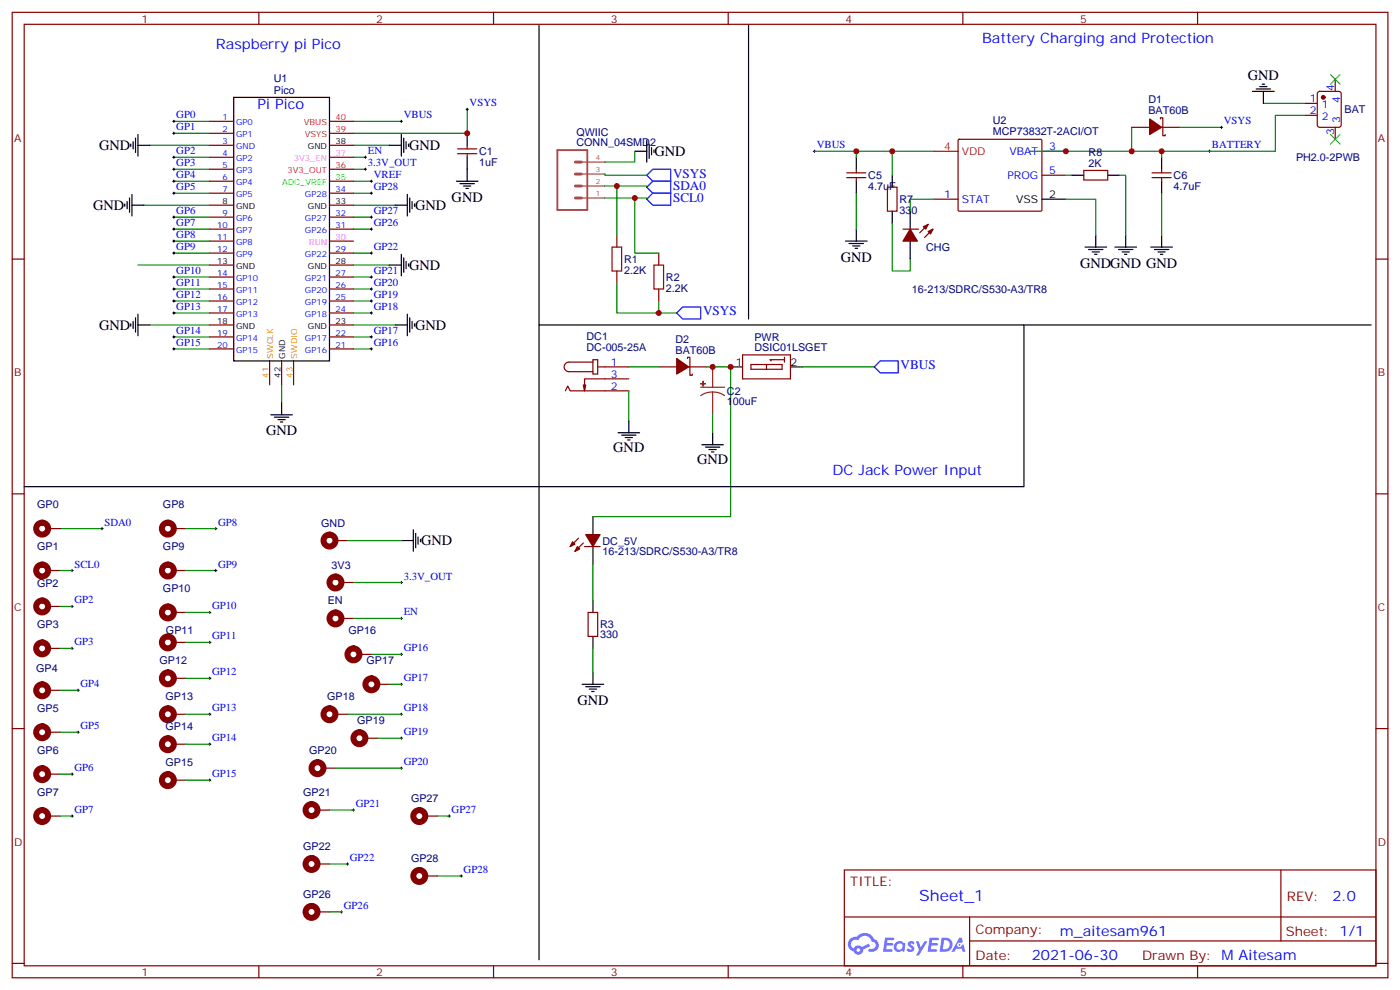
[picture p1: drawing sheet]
<svg xmlns="http://www.w3.org/2000/svg" width="413mm" height="292mm" viewBox="0 0 413 292" stroke-linecap="round" stroke-linejoin="round" font-family="sans-serif">
<g fill="none" stroke="#870000" stroke-width=".35">
<path d="M3.6 3.6h405.3v284.4h-405.3zM7.1 7.2h398.3v277.2h-398.3zM76.3 3.6v3.6M145.4 3.6v3.6M214.6 3.6v3.6M283.7 3.6v3.6M352.8 3.6v3.6M3.6 76.3h3.5M405.4 76.3h3.5M3.6 145.5h3.5M405.4 145.5h3.5M3.6 214.6h3.5"/>
<path d="M405.4 214.6h3.5M248.8 256.2h156.6v28.2h-156.6zM377.4 256.2v20.9M248.8 270.1h156.5M285.7 277.1h119.6M285.7 270.1v14.1M3.6 283.7h3.5M76.3 284.4v3.6M145.4 284.4v3.6M214.6 284.4v3.6M283.7 284.4v3.6M352.8 284.4v3.6"/>
<path d="M405.4 283.7h3.5"/>
</g>
<g fill="#5487ff">
<path d="M267.8 277.4a1.22 1.22 0 0 1 1.7 .3l-.4 .5a.47 .47 0 0 0-.3-.4 .47 .47 0 0 0-.6 .2l.2 .3a1.14 1.14 0 0 1 .8 1.7 1.14 1.14 0 0 1-1.9 0l-.2-.2 .4-.5 .8 .4a.29 .29 0 0 0 .3-.3 .29 .29 0 0 0-.3-.3 1.04 1.04 0 0 1-.5-1.7z"/>
<path d="M260.8 276.2h2.3l.4 .1-.2 .5-1.8 .1-.1 .9h1.5l.3 .3-.4 .4h-1.5l-.2 1.1h1.7l.2 .3-.2 .4h-2.6z"/>
<path d="M273.9 276.2h2.4l.3 .1-.1 .5-1.9 .1-.1 .9h1.5l.4 .3-.4 .4h-1.6l-.1 1.1h1.7l.2 .3-.2 .4h-2.7z"/>
<path d="M282.7 276.2h.7l.3 1.2-.6 .3a.69 .69 0 0 0-1 .3 .69 .69 0 0 0 .4 1 .69 .69 0 0 0 .9-.7l.5-.2 .5 2.2h-.7l-.3-.9h-1.7l-.5 .9h-.9z"/>
<path d="M269.9 277.2h.8l.6 1.9 1.1-1.9h.8l-2.5 4.2h-.8l.9-1.5z"/>
<path d="M277.5 276.2l-.6 4.1h1.3a2.11 2.11 0 0 0 2.5-2.1 2.11 2.11 0 0 0-2.6-2zM278.2 276.9a1.39 1.39 0 0 1 1.6 1.4 1.39 1.39 0 0 1-1.7 1.3h-.3z"/>
<path d="M263.8 277.8a1.54 1.54 0 0 0-.1 2.1 1.54 1.54 0 0 0 2.1 .2l.7 .2 .2-2.3-.1-.2-.4-.1a1.49 1.49 0 0 0-2.4 .1zM264 278.8a.95 .95 0 0 1 1.9 0 .95 .95 0 0 1-1.9 0z"/>
<path d="M250.5 276.5a2.18 2.18 0 0 0 1.1 3.7 1.44 1.44 0 0 0 1.6 1 1.44 1.44 0 0 0 1.1-1.5l2.1-1-.5-.8-1.9 1a1.47 1.47 0 0 0-2.4 .5 1.39 1.39 0 0 1-.7-2 1.39 1.39 0 0 1 2-.5 2.12 2.12 0 0 1 2.2-1.3 2.12 2.12 0 0 1 1.8 1.7 1.14 1.14 0 0 1 1.1 1.4 1.14 1.14 0 0 1-1.6 .8 .43 .43 0 0 0-.5 .3 .43 .43 0 0 0 .4 .5 1.98 1.98 0 0 0 2.5-1.2 1.98 1.98 0 0 0-1.3-2.5 3.1 3.1 0 0 0-5.2-.7l-.9 .1zM252.4 279.8a.55 .55 0 0 1 1.1 0 .55 .55 0 0 1-1.1 0z"/>
<circle cx="282.7" cy="278.3" r=".26"/>
</g>
<g fill="none" stroke="#008700" stroke-width=".35">
<path d="M51.2 35.7h10.6M51.2 39.3h10.6M104.1 35.7h14.2M137.7 32.2v7.1h-33.6M333.4 37.5v7.1M347.6 37.5h12.3M372.3 30.4h12.3M384.6 34h-8.8v10.6h-72.3M44.2 42.8h17.6M51.2 53.4h10.6M51.2 46.3h10.6M51.2 56.9h10.6"/>
<path d="M51.2 49.8h10.6M104.1 53.4h5.3M104.1 46.3h3.6M104.1 56.9h5.3M104.1 49.8h3.6M104.1 42.8h10.6M178.2 51.3v.3h12.4M178.2 54.8h12.4v.3M178.2 58.3h12.4v.4M181.8 54.8v14.5M187 44.6v3.1h-8.8M187 58.3v16.2h7.1"/>
<path d="M240 44.6h12.3M252.3 56.9v10.6M262.9 44.6v7M275.2 44.6h-22.9v1.7M275.2 58.7h-7v3.5M314 58.7h8.9v10.6M314 51.6h1.8M329.9 51.6h1.8v17.7M342.3 44.6v1.7M342.3 56.9v12.4M40.6 78.1h21.2M42.4 60.4h19.4"/>
<path d="M51.2 67.5h10.6M51.2 74.5h10.6M51.2 71h10.6M51.2 64h10.6M104.1 67.5h5.3M104.1 74.5h5.3M104.1 64h5.3M104.1 78.1h10.6M104.1 60.4h12.4M262.9 65.7v14.1h5.3v-3.5M44.2 95.7h17.6M51.2 99.2h10.6"/>
<path d="M51.2 92.2h10.6M51.2 88.7h10.6M51.2 85.1h10.6M51.2 81.6h10.6M104.1 99.2h5.3M104.1 92.2h5.3M104.1 88.7h5.3M104.1 85.1h5.3M104.1 81.6h5.3M104.1 95.7h12.4M181.8 83.4v8.8h17.6M194.1 88.7v3.5"/>
<path d="M51.2 102.8h10.6M83 113.3v5.3M104.1 102.8h5.3M185.3 115.1v8.8M185.3 108.1h8.8M208.2 108.1h7.1v44.1h-40.6M236.4 108.1h21.2M210 122.2v5.3M17.7 155.7h12.4M54.8 155.7h8.8M102.4 159.2h15.9M17.7 168h3.5"/>
<path d="M17.7 178.6h3.5M54.8 168h8.8M104.1 171.6h14.2M174.7 166.3v10.5M17.7 191h3.5M54.8 180.4h7M54.8 189.2h7M54.8 199.8h7M104.1 182.1h14.2M109.4 192.7h8.9M174.7 191v7M17.7 215.7h5.3"/>
<path d="M17.7 203.3h5.3M54.8 210.4h7M54.8 219.2h7M102.4 210.4h15.9M111.2 217.4h7.1M114.7 201.5h3.6M17.7 228h3.5M54.8 229.8h7M97.1 238.6h7M98.8 226.2h19.5M17.7 240.3h3.5M97.1 254.5h5.3"/>
<path d="M128.8 240.3h3.6M128.8 258h7.1M97.1 268.6h3.5"/>
</g>
<g fill="none" stroke="#000" stroke-width=".29">
<path d="M50.9 35.7h.7M50.9 39.3h.7M51.2 35.4v.7M51.2 38.9v.7M117.9 35.7h.7M118.3 35.4v.7M137.3 32.2h.7M137.7 31.9v.7M359.6 37.5h.7M359.9 37.1v.8M50.9 53.4h.7M50.9 46.3h.7"/>
<path d="M50.9 49.8h.7M50.9 56.9h.7M51.2 46v.7M51.2 49.5v.7M51.2 53v.7M51.2 56.6v.7M107.3 46.3h.7M107.3 49.8h.7M107.7 46v.7M107.7 49.5v.7M109.1 53.4h.7M109.1 56.9h.7"/>
<path d="M109.4 53v.7M109.4 56.6v.7M239.6 44.6h.7M240 44.2v.7M356 44.6h.7M356.4 44.2v.7M50.9 64h.7M50.9 67.5h.7M50.9 74.5h.7M50.9 71h.7M51.2 63.6v.7M51.2 67.1v.7"/>
<path d="M51.2 70.7v.7M51.2 74.2v.7M109.1 64h.7M109.1 67.5h.7M109.1 74.5h.7M109.4 63.6v.7M109.4 67.1v.7M109.4 74.2v.7M50.9 81.6h.7M50.9 85.1h.7M50.9 88.7h.7M50.9 92.2h.7"/>
<path d="M50.9 99.2h.7M51.2 81.2v.8M51.2 84.8v.7M51.2 88.3v.7M51.2 91.8v.7M51.2 98.9v.7M109.1 81.6h.7M109.1 85.1h.7M109.1 88.7h.7M109.1 92.2h.7M109.1 99.2h.7M109.4 81.2v.8"/>
<path d="M109.4 84.8v.7M109.4 88.3v.7M109.4 91.8v.7M109.4 98.9v.7M50.9 102.8h.7M51.2 102.4v.7M109.1 102.8h.7M109.4 102.4v.7M29.7 155.7h.7M30.1 155.3v.7M63.2 155.7h.7M63.6 155.3v.7"/>
<path d="M20.9 178.6h.7M20.9 168h.7M21.2 167.7v.7M21.2 178.3v.7M63.2 168h.7M63.6 167.7v.7M117.9 171.6h.7M118.3 171.2v.7M20.9 191h.7M21.2 190.6v.7M61.5 199.8h.7M61.5 189.2h.7"/>
<path d="M61.5 180.4h.7M61.8 180v.7M61.8 188.8v.7M61.8 199.4v.7M117.9 192.7h.7M117.9 182.1h.7M118.3 181.8v.7M118.3 192.4v.7M22.6 215.7h.8M22.6 203.3h.8M23 203v.7M23 215.3v.7"/>
<path d="M61.5 210.4h.7M61.5 219.2h.7M61.8 210v.7M61.8 218.8v.7M117.9 217.4h.7M117.9 210.4h.7M117.9 201.5h.7M118.3 201.2v.7M118.3 210v.7M118.3 217.1v.7M20.9 228h.7M21.2 227.6v.8"/>
<path d="M21.2 240v.7M61.5 229.8h.7M61.8 229.4v.7M103.8 238.6h.7M104.1 238.2v.7M117.9 226.2h.7M118.3 225.9v.7M132.4 240v.7M20.9 240.3h.7M102 254.5h.7M102.4 254.1v.7M132 240.3h.7"/>
<path d="M135.5 258h.7M135.9 257.6v.7M100.3 268.6h.7M100.6 268.2v.7"/>
</g>
<g fill="none" stroke="#000" stroke-width=".35">
<path d="M158.8 7.5v135.8h-151.7M220.6 7.5v86.4M40.6 39.6v6.4M68.9 28.7h28.2v77.6h-28.2zM118.3 39.6v6.4M137.7 39.3v3.5M369.1 26.9h6.3M370.1 26.2h4.3M371.2 25.5h2.1M371.9 24.8h.7M372.3 26.9v3.5M37.5 59.4v2.1"/>
<path d="M38.2 58.3v4.2M38.5 42.4v.7M38.9 57.3v6.3M39.2 41.7v2.2M39.9 40.7v4.2M40.6 42.8h3.6M114.7 42.8h3.6M119 40.7v4.2M119.7 41.7v2.2M120 57.3v6.3M120.4 42.4v.7M120.7 58.3v4.2"/>
<path d="M121.4 59.4v2.1M134.5 53.4h6.3M135.5 54.1h4.3M136.6 54.8h2.1M137.3 55.5h.7M137.7 46.3v7.1M187 44.6h3.6M190.6 41.4v6.3M191.3 42.4v4.3M192 43.5v2.1M192.7 44.2v.7M252.3 46.3v3.5"/>
<path d="M252.3 53.4v3.5M262.9 51.6v3.5M307 58.7h7M315.8 51.6h3.5M326.4 51.6h3.5M342.3 46.3v3.5M342.3 53.4v3.5M36.8 60.1v.7M38.9 60.4h3.5M114.7 78.1h3.6M116.5 60.4h3.5M118.3 74.9v6.3"/>
<path d="M119 76v4.2M119.7 77v2.1M120.4 77.7v.7M122.1 60.1v.7M249.1 71h6.4M250.2 71.7h4.2M251.2 72.4h2.2M252 73.1h.7M252.3 67.5v3.5M262.9 62.2v3.5M268.2 62.2v5.3M268.2 71v5.3"/>
<path d="M319.7 72.8h6.3M320.7 73.5h4.3M321.8 74.2h2.1M322.5 74.9h.7M322.9 69.3v3.5M328.5 72.8h6.4M329.6 73.5h4.2M330.6 74.2h2.1M331.3 74.9h.7M331.7 69.3v3.5M339.1 72.8h6.3M340.1 73.5h4.3"/>
<path d="M341.2 74.2h2.1M341.9 74.9h.7M342.3 69.3v3.5M38.5 95.4v.7M39.2 94.7v2.1M39.9 93.6v4.2M40.6 95.7h3.6M40.6 92.5v6.4M116.5 95.7h3.5M120 92.5v6.4M120.7 93.6v4.2M121.4 94.7v2.1"/>
<path d="M122.1 95.4v.7M158.8 95.7h245.2M301.7 95.7v47.6h-142.9v139.4M83 118.6v3.6M215.3 108.1h3.5M232.9 108.1h3.5M79.8 122.2h6.3M80.9 122.9h4.2M81.9 123.6h2.1M82.6 124.3h.7M182.1 127.5h6.4M183.2 128.2h4.2"/>
<path d="M184.2 128.9h2.1M184.9 129.6h.7M185.3 123.9v3.6M206.8 131h6.3M207.9 131.7h4.2M208.9 132.4h2.1M209.6 133.1h.7M210 127.5v3.5M118.3 159.2h3.5M121.8 156v6.4M122.5 157.1v4.2M123.2 158.2v2.1"/>
<path d="M123.9 158.9v.7M174.7 152.2v5.2M174.7 161v5.3M174.7 176.8v3.6M174.7 187.4v3.6M174.7 198v3.5M171.5 201.5h6.4M172.6 202.2h4.2M173.6 203h2.2M174.3 203.7h.7"/>
</g>
<g fill="none" stroke="#870000" stroke-width=".35">
<path d="M61.8 35.7h7.1M61.8 39.3h7.1M97.1 35.7h7M97.1 39.3h7M333.4 37.5h5.3M341.9 35v-.3h.7v5.3h.7v-.4M342.3 37.5h5.3M384.6 30.4h3.5M384.6 34h3.5M388.4 27.1l.4-.2h5.7l.6 .4 .1 9.5-.5 .6-5.9 .1-.6-.5-.1-9.4zM393.4 23.4v3.5M393.4 37.5v3.5"/>
<path d="M61.8 42.8h7.1M61.8 46.3h7.1M61.8 49.8h7.1M61.8 53.4h7.1M61.8 56.9h7.1M97.1 42.8h7M97.1 46.3h7M97.1 49.8h7M97.1 53.4h7M97.1 56.9h7M134.8 45.3h5.7M134.8 43.9h5.7"/>
<path d="M137.7 42.8v1.1M137.7 45.3v1M249.5 52.3h5.6M249.5 50.9h5.6M252.3 49.8v1.1M252.3 52.3v1.1M261.5 55.1h2.8v7.1h-2.8zM275.2 58.7h7.1M282.3 41.2l.3-.2 24.2 .1 .2 .3-.1 20.6-.3 .2-24.1-.1-.2-.3zM307 44.6h7M307 51.6h7M319.3 50.2h7.1v2.8h-7.1z"/>
<path d="M339.4 52.3h5.7M339.4 50.9h5.7M342.3 49.8v1.1M342.3 52.3v1.1M61.8 60.4h7.1M61.8 64h7.1M61.8 67.5h7.1M61.8 71h7.1M61.8 74.5h7.1M61.8 78.1h7.1M97.1 60.4h7M97.1 64h7"/>
<path d="M97.1 67.5h7M97.1 71h7M97.1 74.5h7M97.1 78.1h7M181.8 69.3v3.5M181.8 79.8v3.6M194.1 74.5v3.6M266.1 67.5h4.6M273.5 66.1l-2.5 2.4M274.9 67.5l-2.5 2.5M61.8 81.6h7.1M61.8 85.1h7.1"/>
<path d="M61.8 88.7h7.1M61.8 92.2h7.1M61.8 95.7h7.1M61.8 99.2h7.1M97.1 81.6h7M97.1 85.1h7M97.1 88.7h7M97.1 92.2h7M97.1 95.7h7M97.1 99.2h7M194.1 85.1v3.6M61.8 102.8h7.1"/>
<path d="M79.4 106.3v7M83 106.3v7M86.5 106.3v7M97.1 102.8h7M166.6 115.1l.7-1.4 .7 1.4h17.3M172.6 113.3l-.4 1.8M174.7 105.9h1.4v4.3h-1.4zM174.7 106.6h-7.1a1.41 1.41 0 0 0-1.4 1.5 1.41 1.41 0 0 0 1.4 1.4h7.1M176.1 108.1h9.2M185.3 111.6h-13.1v3.5l-.3-1.8M194.1 108.1h5.3M202.6 105.6v-.4h.7v5.3h.7v-.3"/>
<path d="M202.9 108.1h5.3M218.8 104.5h14.1v7.1h-14.1zM221.3 107.4h9.1v1.4h-9.1zM225.8 107.4v1.4M231.1 105.9h-4.2l.4 .4M231.1 105.2v1.4M170.5 158.5l-2.5 2.5M171.9 159.9l-2.5 2.5M172.2 161h4.6M173.3 180.4h2.8v7h-2.8z"/>
</g>
<g fill="#870000" stroke="#870000" stroke-width=".35">
<path d="M338.7 35l3.6 2.5-3.6 2.1z"/>
<path d="M268.2 67.5l2.1 3.5h-4.2z"/>
<path d="M272.1 66.8l1.4-.7-.7 1.4z"/>
<path d="M273.5 68.2l1.4-.7-.7 1.4z"/>
<path d="M199.4 105.6l3.5 2.5-3.5 2.1z"/>
<path d="M172.6 157.4h4.2l-2.1 3.6z"/>
<path d="M170.1 161l.7 .7-1.4 .7z"/>
<path d="M168.7 159.6l.7 .7-1.4 .7z"/>
<circle cx="389.9" cy="28.7" r=".53"/>
</g>
<path d="M275.2 44.6h7.1" fill="none" stroke="#f00" stroke-width=".35"/>
<g fill="none" stroke="#850000" stroke-width=".35">
<path d="M14.2 155.7h3.5M51.2 155.7h3.6M98.8 159.2h3.6M14.2 168h3.5M14.2 178.6h3.5M51.2 168h3.6M100.6 171.6h3.5M14.2 191h3.5M51.2 180.4h3.6M51.2 189.2h3.6M51.2 199.8h3.6M100.6 182.1h3.5"/>
<path d="M105.9 192.7h3.5M14.2 203.3h3.5M14.2 215.7h3.5M51.2 210.4h3.6M51.2 219.2h3.6M98.8 210.4h3.6M107.7 217.4h3.5M111.2 201.5h3.5M14.2 228h3.5M51.2 229.8h3.6M93.6 238.6h3.5M95.3 226.2h3.5"/>
<path d="M14.2 240.3h3.5M93.6 254.5h3.5M125.3 240.3h3.5M125.3 258h3.5M93.6 268.6h3.5"/>
</g>
<g fill="none" stroke="#850000" stroke-width="1.8">
<path d="M12.4 153.9a1.76 1.76 0 0 0-1.5 2.6 1.76 1.76 0 0 0 3 .2 1.76 1.76 0 0 0-1.3-2.8M49.5 153.9a1.76 1.76 0 0 0-1.6 2.6 1.76 1.76 0 0 0 3 .2 1.76 1.76 0 0 0-1.3-2.8M97.1 157.4a1.76 1.76 0 0 0-1.6 2.6 1.76 1.76 0 0 0 3.1 .2 1.76 1.76 0 0 0-1.4-2.7M12.4 166.3a1.76 1.76 0 0 0-1.5 2.6 1.76 1.76 0 0 0 3 .1 1.76 1.76 0 0 0-1.3-2.7M12.4 176.8a1.76 1.76 0 0 0-1.5 2.6 1.76 1.76 0 0 0 3 .2 1.76 1.76 0 0 0-1.3-2.7M49.5 166.3a1.76 1.76 0 0 0-1.6 2.6 1.76 1.76 0 0 0 3 .1 1.76 1.76 0 0 0-1.3-2.7M49.5 178.6a1.76 1.76 0 0 0-1.6 2.6 1.76 1.76 0 0 0 3 .1 1.76 1.76 0 0 0-1.3-2.7M98.8 169.8a1.76 1.76 0 0 0-1.5 2.6 1.76 1.76 0 0 0 3 .1 1.76 1.76 0 0 0-1.3-2.7M12.4 189.2a1.76 1.76 0 0 0-1.5 2.6 1.76 1.76 0 0 0 3 .1 1.76 1.76 0 0 0-1.3-2.7M49.5 187.4a1.76 1.76 0 0 0-1.6 2.6 1.76 1.76 0 0 0 3 .2 1.76 1.76 0 0 0-1.3-2.8M49.5 198a1.76 1.76 0 0 0-1.6 2.6 1.76 1.76 0 0 0 3 .2 1.76 1.76 0 0 0-1.3-2.8M98.8 180.4a1.76 1.76 0 0 0-1.5 2.6 1.76 1.76 0 0 0 3 .1 1.76 1.76 0 0 0-1.3-2.7"/>
<path d="M104.1 191a1.76 1.76 0 0 0-1.5 2.6 1.76 1.76 0 0 0 3 .1 1.76 1.76 0 0 0-1.3-2.7M109.4 199.8a1.76 1.76 0 0 0-1.5 2.6 1.76 1.76 0 0 0 3 .1 1.76 1.76 0 0 0-1.3-2.7M12.4 201.5a1.76 1.76 0 0 0-1.5 2.6 1.76 1.76 0 0 0 3 .2 1.76 1.76 0 0 0-1.3-2.8M12.4 213.9a1.76 1.76 0 0 0-1.5 2.6 1.76 1.76 0 0 0 3 .1 1.76 1.76 0 0 0-1.3-2.7M49.5 208.6a1.76 1.76 0 0 0-1.6 2.6 1.76 1.76 0 0 0 3 .1 1.76 1.76 0 0 0-1.3-2.7M49.5 217.4a1.76 1.76 0 0 0-1.6 2.6 1.76 1.76 0 0 0 3 .2 1.76 1.76 0 0 0-1.3-2.8M97.1 208.6a1.76 1.76 0 0 0-1.6 2.6 1.76 1.76 0 0 0 3.1 .1 1.76 1.76 0 0 0-1.4-2.7M105.9 215.7a1.76 1.76 0 0 0-1.6 2.6 1.76 1.76 0 0 0 3.1 .1 1.76 1.76 0 0 0-1.3-2.7M12.4 226.2a1.76 1.76 0 0 0-1.5 2.6 1.76 1.76 0 0 0 3 .2 1.76 1.76 0 0 0-1.3-2.8M12.4 238.6a1.76 1.76 0 0 0-1.5 2.6 1.76 1.76 0 0 0 3 .1 1.76 1.76 0 0 0-1.3-2.7M49.5 228a1.76 1.76 0 0 0-1.6 2.6 1.76 1.76 0 0 0 3 .1 1.76 1.76 0 0 0-1.3-2.7M91.8 236.8a1.76 1.76 0 0 0-1.6 2.6 1.76 1.76 0 0 0 3.1 .2 1.76 1.76 0 0 0-1.4-2.8"/>
<path d="M93.6 224.5a1.76 1.76 0 0 0-1.6 2.6 1.76 1.76 0 0 0 3 .1 1.76 1.76 0 0 0-1.3-2.7M123.5 238.6a1.76 1.76 0 0 0-1.5 2.6 1.76 1.76 0 0 0 3 .1 1.76 1.76 0 0 0-1.3-2.7M91.8 252.7a1.76 1.76 0 0 0-1.6 2.6 1.76 1.76 0 0 0 3.1 .1 1.76 1.76 0 0 0-1.4-2.7M123.5 256.2a1.76 1.76 0 0 0-1.5 2.6 1.76 1.76 0 0 0 3 .2 1.76 1.76 0 0 0-1.3-2.8M91.8 266.8a1.76 1.76 0 0 0-1.6 2.6 1.76 1.76 0 0 0 3.1 .1 1.76 1.76 0 0 0-1.4-2.7"/>
</g>
<path d="M392 22l2.8 2.8M392 39.6l2.8 2.8M394.8 22l-2.8 2.8M394.8 39.6l-2.8 2.8" fill="none" stroke="#3c3" stroke-width=".35"/>
<path d="M190.6 51.6l1.7-1.8h5.3v3.6h-5.3zM190.6 55.1l1.7-1.7h5.3v3.5h-5.3zM190.6 58.7l1.7-1.8h5.3v3.5h-5.3zM199.4 92.2l1.8-1.8h5.2v3.5h-5.2zM257.6 108.1l1.8-1.8h5.3v3.5h-5.3z" fill="none" stroke="#00f" stroke-width=".35"/>
<path d="M206.4 114.1h7.1M210 115.5l1.8 .2 1.7 .8M210 115.5l-1.9 .2-1.7 .8M210 108.1v6M210 115.5v6.7" fill="none" stroke="#8c2424" stroke-width=".35"/>
<g fill="#8c2424" stroke="#8c2424" stroke-width=".35">
<path d="M206.4 113h1.5z"/>
<path d="M207.2 112.3v1.4z"/>
</g>
<path d="M164.2 44.2h8.8v17.6h-8.8z" fill="none" stroke="#a64a4a" stroke-width=".56"/>
<path d="M169.5 51.3h1.8M169.5 54.8h1.8M169.5 58.3h1.8M169.5 47.7h1.8" fill="none" stroke="#a64a4a" stroke-width=".85"/>
<path d="M171.3 58.3h6.9M171.3 54.8h6.9M171.3 51.3h6.9M171.3 47.7h6.9" fill="none" stroke="#a64a4a" stroke-width=".35"/>
<path d="M180.3 72.8h2.9v7h-2.9zM192.7 78.1h2.8v7h-2.8z" fill="none" stroke="#a10000" stroke-width=".35"/>
<g fill="#c00">
<circle cx="137.7" cy="39.3" r=".88"/>
<circle cx="314" cy="44.6" r=".88"/>
<circle cx="342.3" cy="44.6" r=".88"/>
<circle cx="333.4" cy="44.6" r=".88"/>
<circle cx="252.3" cy="44.6" r=".88"/>
<circle cx="262.9" cy="44.6" r=".88"/>
<circle cx="194.1" cy="92.2" r=".88"/>
<circle cx="181.8" cy="54.8" r=".88"/>
<circle cx="187" cy="58.3" r=".88"/>
<circle cx="215.3" cy="108.1" r=".88"/>
<circle cx="210" cy="108.1" r=".88"/>
</g>
<text font-size="4.6" fill="#00f" x="270.9" y="265.3">Sheet_1</text>
<g font-size="4.2" fill="#00f">
<text x="63.6" y="14.6">Raspberry pi Pico</text>
<text x="289.3" y="12.8">Battery Charging and Protection</text>
<text x="75.9" y="32.2">Pi Pico</text>
<text x="245.3" y="139.8">DC Jack Power Input</text>
<text x="392.6" y="265.5">2.0</text>
<text x="312.3" y="275.6">m_aitesam961</text>
<text x="304" y="282.9">2021-06-30</text>
</g>
<g font-size="4.2">
<text x="367.7" y="23.7">GND</text>
<text x="29.2" y="44.2">GND</text>
<text x="120.5" y="44.2">GND</text>
<text x="192.9" y="46">GND</text>
<text x="133.1" y="59.4">GND</text>
<text x="27.4" y="61.8">GND</text>
<text x="122.3" y="61.8">GND</text>
<text x="247.7" y="77.1">GND</text>
<text x="120.5" y="79.5">GND</text>
<text x="318.3" y="78.8">GNDGND GND</text>
<text x="29.2" y="97.1">GND</text>
<text x="122.3" y="97.1">GND</text>
<text x="78.4" y="128.2">GND</text>
<text x="180.7" y="133.1">GND</text>
<text x="205.4" y="136.6">GND</text>
<text x="124.1" y="160.6">GND</text>
<text x="170.1" y="207.6">GND</text>
</g>
<g font-size="3.9" fill="#00f">
<text x="198.3" y="52.3">VSYS</text>
<text x="198.3" y="55.8">SDA0</text>
<text x="198.3" y="59.4">SCL0</text>
<text x="207.2" y="92.9">VSYS</text>
<text x="265.4" y="108.8">VBUS</text>
</g>
<g font-size="3.9" fill="#800">
<text x="250.5" y="260.8">TITLE:</text>
<text x="379.2" y="265.5">REV:</text>
<text x="287.5" y="275">Company:</text>
<text x="378.8" y="275.6">Sheet: 1/1</text>
<text x="287.5" y="282.7">Date:</text>
<text x="336.5" y="282.8">Drawn By: M Aitesam</text>
</g>
<g font-size="3.2" fill="#800">
<text x="41.7" y="6.6">1</text>
<text x="110.8" y="6.6">2</text>
<text x="180" y="6.6">3</text>
<text x="249.1" y="6.6">4</text>
<text x="318.3" y="6.6">5</text>
<text x="4.1" y="41.7">A</text>
<text x="405.9" y="41.7">A</text>
<text x="4.1" y="110.9">B</text>
<text x="405.9" y="110.9">B</text>
<text x="4.1" y="180">C</text>
<text x="405.9" y="180">C</text>
<text x="4.1" y="249.2">D</text>
<text x="405.9" y="249.2">D</text>
<text x="41.7" y="287.4">1</text>
<text x="110.8" y="287.4">2</text>
<text x="180" y="287.4">3</text>
<text x="249.1" y="287.4">4</text>
<text x="318.3" y="287.4">5</text>
</g>
<g font-size="3.2" fill="#000080">
<text x="80.7" y="27.6">Pico</text>
<text x="80.7" y="24.3">U1</text>
<text x="338.4" y="33.6">BAT60B</text>
<text x="338.4" y="30.4">D1</text>
<text x="396.2" y="33.4">BAT</text>
<text x="169.8" y="39.9">QWIIC</text>
<text x="292.5" y="39.7">MCP73832T-2ACI/OT</text>
<text x="292.5" y="36.6">U2</text>
<text x="141.2" y="45.7">C1</text>
<text x="169.8" y="43.1">CONN_04SMD2</text>
<text x="320.8" y="46">R8</text>
<text x="381.9" y="47.4">PH2.0-2PWB</text>
<text x="141.2" y="48.9">1uF</text>
<text x="255.8" y="52.8">C5</text>
<text x="320.8" y="49.1">2K</text>
<text x="345.8" y="52.7">C6</text>
<text x="255.8" y="55.9">4.7uF</text>
<text x="265" y="59.8">R7</text>
<text x="345.8" y="55.9">4.7uF</text>
<text x="265" y="63">330</text>
<text x="183.9" y="77.4">R1</text>
<text x="272.9" y="73.9">CHG</text>
<text x="183.9" y="80.6">2.2K</text>
<text x="196.2" y="82.7">R2</text>
<text x="196.2" y="85.9">2.2K</text>
<text x="268.7" y="86.2">16-213/SDRC/S530-A3/TR8</text>
<text x="172.8" y="100.3">DC1</text>
<text x="199" y="101">D2</text>
<text x="222.3" y="100.3">PWR</text>
<text x="172.8" y="103.4">DC-005-25A</text>
<text x="199" y="104.2">BAT60B</text>
<text x="222.3" y="103.5">DSIC01LSGET</text>
<text x="214.2" y="119.4">100uF</text>
<text x="214.2" y="116.3">C2</text>
<text x="11" y="149.7">GP0</text>
<text x="48" y="149.7">GP8</text>
<text x="94.6" y="155.1">GND</text>
<text x="177.5" y="160.4">DC_5V</text>
<text x="11" y="162">GP1</text>
<text x="48" y="162">GP9</text>
<text x="97.7" y="167.4">3V3</text>
<text x="177.5" y="163.3">16-213/SDRC/S530-A3/TR8</text>
<text x="10.9" y="172.7">GP2</text>
<text x="48" y="174.4">GP10</text>
<text x="96.6" y="178">EN</text>
<text x="11" y="185">GP3</text>
<text x="176.8" y="185.1">R3</text>
<text x="48.9" y="186.8">GP11</text>
<text x="102.7" y="186.7">GP16</text>
<text x="176.8" y="188">330</text>
<text x="47" y="195.7">GP12</text>
<text x="108" y="195.5">GP17</text>
<text x="10.7" y="198">GP4</text>
<text x="11" y="209.7">GP5</text>
<text x="48.8" y="206.2">GP13</text>
<text x="96.4" y="206.2">GP18</text>
<text x="48.8" y="215.1">GP14</text>
<text x="105.2" y="213.3">GP19</text>
<text x="11" y="222">GP6</text>
<text x="48.8" y="225.7">GP15</text>
<text x="91.1" y="222.1">GP20</text>
<text x="11" y="234.4">GP7</text>
<text x="89.4" y="234.5">GP21</text>
<text x="121.1" y="236.2">GP27</text>
<text x="89.4" y="250.3">GP22</text>
<text x="121.1" y="253.9">GP28</text>
<text x="89.4" y="264.5">GP26</text>
</g>
<g font-size="3.2" fill="#00f">
<text x="393.1" y="26.7" transform="rotate(-90 393.1 26.7)">4</text>
<text x="51.9" y="34.9">GP0</text>
<text x="119" y="34.9">VBUS</text>
<text x="138.4" y="31.3">VSYS</text>
<text x="385.9" y="30.1">1</text>
<text x="385.9" y="33.6">2</text>
<text x="389.4" y="31.9">1</text>
<text x="389.4" y="35.4">2</text>
<text x="394.8" y="30.2" transform="rotate(-90 394.8 30.2)">4</text>
<text x="51.9" y="38.4">GP1</text>
<text x="360.6" y="36.6">VSYS</text>
<text x="393.1" y="39.7" transform="rotate(-90 393.1 39.7)">3</text>
<text x="394.8" y="36.2" transform="rotate(-90 394.8 36.2)">3</text>
<text x="51.9" y="45.4">GP2</text>
<text x="108.4" y="45.4">EN</text>
<text x="240.7" y="43.7">VBUS</text>
<text x="297.5" y="45.6">VBAT</text>
<text x="309.1" y="44.2">3</text>
<text x="357.1" y="43.7">BATTERY</text>
<text x="51.9" y="52.5">GP4</text>
<text x="51.9" y="49">GP3</text>
<text x="108.4" y="49">3.3V_OUT</text>
<text x="110.1" y="52.5">VREF</text>
<text x="296.8" y="52.7">PROG</text>
<text x="309.1" y="51.3">5</text>
<text x="51.9" y="56">GP5</text>
<text x="110.1" y="56">GP28</text>
<text x="278.2" y="58.3">1</text>
<text x="283.4" y="59.7">STAT</text>
<text x="51.9" y="63.1">GP6</text>
<text x="110.1" y="63.1">GP27</text>
<text x="51.9" y="70.1">GP8</text>
<text x="51.9" y="66.6">GP7</text>
<text x="110.1" y="66.6">GP26</text>
<text x="51.9" y="73.7">GP9</text>
<text x="110.1" y="73.7">GP22</text>
<text x="51.9" y="80.7">GP10</text>
<text x="110.1" y="80.7">GP21</text>
<text x="51.9" y="87.8">GP12</text>
<text x="51.9" y="84.2">GP11</text>
<text x="110.1" y="84.2">GP20</text>
<text x="110.1" y="87.8">GP19</text>
<text x="51.9" y="91.3">GP13</text>
<text x="110.1" y="91.3">GP18</text>
<text x="51.9" y="101.9">GP15</text>
<text x="51.9" y="98.4">GP14</text>
<text x="110.1" y="98.4">GP17</text>
<text x="110.1" y="101.9">GP16</text>
<text x="180" y="107.7">1</text>
<text x="180" y="111.2">3</text>
<text x="180" y="114.8">2</text>
<text x="30.8" y="154.8">SDA0</text>
<text x="64.3" y="154.8">GP8</text>
<text x="21.9" y="167.1">SCL0</text>
<text x="64.3" y="167.1">GP9</text>
<text x="119" y="170.7">3.3V_OUT</text>
<text x="21.9" y="177.7">GP2</text>
<text x="62.5" y="179.5">GP10</text>
<text x="119" y="181.3">EN</text>
<text x="21.9" y="190.1">GP3</text>
<text x="62.5" y="188.3">GP11</text>
<text x="119" y="191.8">GP16</text>
<text x="23.7" y="202.4">GP4</text>
<text x="62.5" y="198.9">GP12</text>
<text x="119" y="200.7">GP17</text>
<text x="62.5" y="209.5">GP13</text>
<text x="119" y="209.5">GP18</text>
<text x="23.7" y="214.8">GP5</text>
<text x="62.5" y="218.3">GP14</text>
<text x="119" y="216.5">GP19</text>
<text x="21.9" y="227.1">GP6</text>
<text x="119" y="225.4">GP20</text>
<text x="62.5" y="228.9">GP15</text>
<text x="21.9" y="239.5">GP7</text>
<text x="104.8" y="237.7">GP21</text>
<text x="133.1" y="239.5">GP27</text>
<text x="103.1" y="253.6">GP22</text>
<text x="136.6" y="257.1">GP28</text>
<text x="101.3" y="267.7">GP26</text>
</g>
<g font-size="3.2" fill="#f00">
<text x="278.2" y="44.2">4</text>
<text x="283.4" y="45.6">VDD</text>
</g>
<g font-size="3.2">
<text x="299.4" y="59.7">VSS</text>
<text x="309.1" y="58.3">2</text>
<text x="216.8" y="107.7">1</text>
<text x="232.9" y="107.7">2</text>
</g>
<g font-size="2.5" fill="#00f">
<text x="65.5" y="35.4">1</text>
<text x="65.5" y="38.9">2</text>
<text x="69.6" y="40.3">GP1</text>
<text x="69.6" y="36.8">GP0</text>
<text x="65.5" y="46">4</text>
<text x="65.5" y="42.4">3</text>
<text x="69.6" y="47.4">GP2</text>
<text x="69.6" y="43.9">GND</text>
<text x="65.5" y="53">6</text>
<text x="65.5" y="49.5">5</text>
<text x="69.6" y="50.9">GP3</text>
<text x="65.5" y="56.6">7</text>
<text x="69.6" y="58">GP5</text>
<text x="69.6" y="54.4">GP4</text>
<text x="89.8" y="58">GP28</text>
<text x="98.8" y="56.6">34</text>
<text x="65.5" y="63.6">9</text>
<text x="69.6" y="65">GP6</text>
<text x="89.8" y="65">GP27</text>
<text x="98.8" y="63.6">32</text>
<text x="64" y="70.7">11</text>
<text x="64" y="67.1">10</text>
<text x="69.6" y="68.5">GP7</text>
<text x="89.8" y="68.5">GP26</text>
<text x="98.8" y="67.1">31</text>
<text x="64" y="74.2">12</text>
<text x="69.6" y="75.6">GP9</text>
<text x="69.6" y="72.1">GP8</text>
<text x="89.8" y="75.6">GP22</text>
<text x="98.8" y="74.2">29</text>
<text x="64" y="81.2">14</text>
<text x="69.6" y="82.7">GP10</text>
<text x="89.8" y="82.7">GP21</text>
<text x="98.8" y="81.2">27</text>
<text x="64" y="88.3">16</text>
<text x="64" y="84.8">15</text>
<text x="69.6" y="89.7">GP12</text>
<text x="69.6" y="86.2">GP11</text>
<text x="89.8" y="86.2">GP20</text>
<text x="89.8" y="89.7">GP19</text>
<text x="98.8" y="84.8">26</text>
<text x="98.8" y="88.3">25</text>
<text x="64" y="91.8">17</text>
<text x="69.6" y="93.2">GP13</text>
<text x="89.8" y="93.2">GP18</text>
<text x="98.8" y="91.8">24</text>
<text x="64" y="98.9">19</text>
<text x="69.6" y="100.3">GP14</text>
<text x="89.8" y="100.3">GP17</text>
<text x="98.8" y="98.9">22</text>
<text x="64" y="102.4">20</text>
<text x="69.6" y="103.8">GP15</text>
<text x="89.8" y="103.8">GP16</text>
<text x="98.8" y="102.4">21</text>
</g>
<g font-size="2.5" fill="#f00">
<text x="98.8" y="35.4">40</text>
<text x="89.5" y="36.8">VBUS</text>
<text x="89.8" y="40.3">VSYS</text>
<text x="98.8" y="38.9">39</text>
<text x="84.7" y="50.9">3V3_OUT</text>
<text x="98.8" y="49.5">36</text>
</g>
<g font-size="2.5" fill="#f6f">
<text x="86.6" y="47.4">3V3_EN</text>
<text x="98.8" y="46">37</text>
</g>
<g font-size="2.5">
<text x="90.7" y="43.9">GND</text>
<text x="98.8" y="42.4">38</text>
<text x="65.5" y="60.1">8</text>
<text x="69.6" y="61.5">GND</text>
<text x="90.7" y="61.5">GND</text>
<text x="98.8" y="60.1">33</text>
<text x="64" y="77.7">13</text>
<text x="98.8" y="77.7">28</text>
<text x="69.6" y="79.1">GND</text>
<text x="90.7" y="79.1">GND</text>
<text x="64" y="95.4">18</text>
<text x="98.8" y="95.4">23</text>
<text x="69.6" y="96.8">GND</text>
<text x="90.7" y="96.8">GND</text>
<text x="84" y="105.6" transform="rotate(-90 84 105.6)">GND</text>
<text x="82.6" y="111.2" transform="rotate(-90 82.6 111.2)">42</text>
</g>
<g font-size="2.5" fill="#0f0">
<text x="98.8" y="53">35</text>
<text x="83.1" y="54.4">ADC_VREF</text>
</g>
<g font-size="2.5" fill="#f0f">
<text x="98.8" y="70.7">30</text>
<text x="91" y="72.1">RUN</text>
</g>
<g font-size="2.5" fill="#f90">
<text x="80.5" y="105.6" transform="rotate(-90 80.5 105.6)">SWCLK</text>
<text x="79.1" y="111.2" transform="rotate(-90 79.1 111.2)">41</text>
</g>
<g font-size="2.5" fill="#fc0">
<text x="87.6" y="105.6" transform="rotate(-90 87.6 105.6)">SWDIO</text>
<text x="86.1" y="111.2" transform="rotate(-90 86.1 111.2)">43</text>
</g>
<g font-size="2.1" fill="#a54b4b">
<text x="175.6" y="47">4</text>
<text x="175.6" y="50.6">3</text>
<text x="175.6" y="57.6">1</text>
<text x="175.6" y="54.1">2</text>
</g>
</svg>
